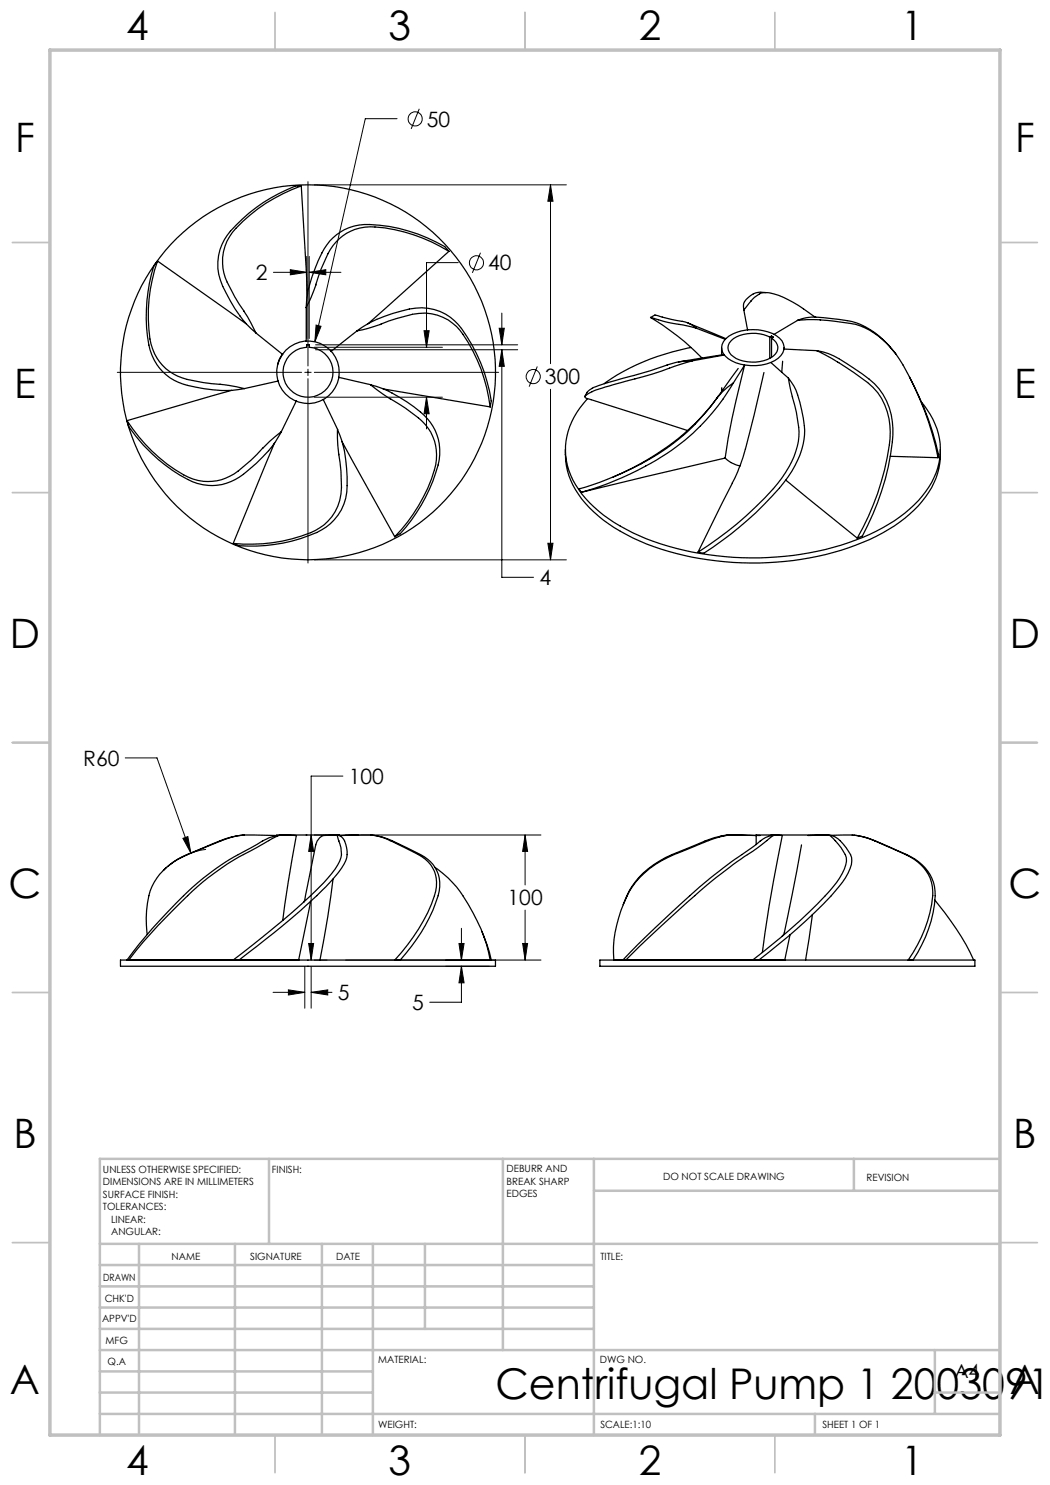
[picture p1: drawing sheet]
<svg xmlns="http://www.w3.org/2000/svg" width="210mm" height="297mm" viewBox="0 0 210 297" stroke-linecap="round" stroke-linejoin="round" font-family="sans-serif">
<g fill="none" stroke="#000" stroke-width=".2">
<path d="M61.6 36.3v36.9M62.9 37h50.4M79.4 23.7h-6.3l-10.1 44.7M83.9 21.8l-1.7 4M110.1 37v35.7M110.1 37l.5 3.2h-1zM54.7 54.5h6.6M58.1 53.9l3.2 .6-3.2 .5zM61.3 51.3v16.4M61.8 51.3v16.4M61.8 54.5h6.4M61.8 54.5l3.4-.6v1.1z"/>
<path d="M91.7 52.5h-6.4v17M96.1 50.5l-1.6 4.1M23.5 74.5h36.8M61 74.5h1.2M61.6 73.8v1.3M61.6 75.7v36.9M62.9 79.4h25.6M62.9 69.5h25.6M62.9 74.5h36.8M63.1 69h40.4M63.1 70h40.4M63.2 65l1 .3-1.2 3.1z"/>
<path d="M84.8 66.1h1l-.5 3.4zM85.3 79.4v6.4M85.3 79.4l.5 3.4h-1zM99.8 65.6h1.1l-.5 3.4zM100.4 70v45.5h6.3M100.4 62.6v6.4M100.4 70l.5 3.3h-1.1zM107.5 73.3l-1.7 4M110.1 77.9v34.1M62.9 112h50.4M109.6 108.7h1l-.5 3.3zM25 151.6h6.4l6.8 19"/>
<path d="M68.6 155.2h-6.4v36.8M36.6 167.7l1-.4 .6 3.3zM41.2 169.9l-2.7 .6M62.2 167l.5 3.3h-1zM62.9 167h2.5M69.1 167h39.1M105 167v10M105 167l.5 3.3h-1zM54.6 198.5h6.4M57.7 198l3.3 .5-3.3 .5zM61 193.3v8.3M61.7 188.7h1l-.5 3.3z"/>
<path d="M62.2 193.3v8.3M62.2 198.5h4.2M62.2 198.5l3.3-.5v1zM62.9 192h2.5M69.1 192h39.1M89.1 193.2h8.7M91.8 188.7h1l-.5 3.3zM92.3 193.2v7.2h-6.4M92.3 185.7v6.3M92.3 193.2l.5 3.4h-1zM104.5 188.7h1l-.5 3.3zM105 182v10"/>
<circle cx="83" cy="23.8" r="1.41"/>
<circle cx="95.3" cy="52.6" r="1.4"/>
<circle cx="106.6" cy="75.3" r="1.41"/>
</g>
<g fill="none" stroke="#c0c0c0" stroke-width=".35">
<path d="M55 2.5v7.5M105 2.5v7.5M155 2.5v7.5M2.5 48.5h7.5M200 48.5h7.5M2.5 98.5h7.5M200 98.5h7.5M2.5 148.5h7.5M200 148.5h7.5M2.5 198.5h7.5M200 198.5h7.5M2.5 248.5h7.5"/>
<path d="M200 248.5h7.5M55 287v7.5M105 287v7.5M155 287v7.5"/>
</g>
<g fill="none" stroke="#c0c0c0" stroke-width=".5">
<path d="M53.8 231.8v17M100.6 231.8v38.2M118.8 231.8v55.2M118.8 238.2h81.2M170.8 231.8v6.4M200 231.8h-180v55.2M20 248.8h180M20 257.3h98.8M20 253h98.8M27.8 248.8v38.2M47 248.8v38.2M64.4 248.8v38.2"/>
<path d="M74.6 248.8v38.2M85 248.8v17M20 265.8h98.8M20 261.5h98.8M20 278.5h54.6M20 274.3h54.6M20 270h180M187 278.5h13M187 270v12.8M20 282.8h180M163 282.8v4.2"/>
</g>
<path d="M10 10h190v277h-190z" fill="none" stroke="#c0c0c0" stroke-width=".7"/>
<path d="M92.3 193.2l.5 3.4h-1zM91.8 188.7h1l-.5 3.3zM104.5 188.7h1l-.5 3.3zM105 167l.5 3.3h-1zM61.7 188.7h1l-.5 3.3zM62.2 167l.5 3.3h-1zM57.7 198l3.3 .5-3.3 .5zM62.2 198.5l3.3-.5v1zM36.6 167.7l1.6 2.9-.6-3.3zM109.6 108.7h1l-.5 3.3zM110.1 37l.5 3.2h-1zM58.1 53.9l3.2 .6-3.2 .5zM61.8 54.5l3.4-.6v1.1zM99.8 65.6h1.1l-.5 3.4zM100.4 70l.5 3.3h-1.1zM85.3 79.4l.5 3.4h-1zM84.8 66.1h1l-.5 3.4zM63.2 65l-.2 3.4 1.2-3.1z" fill="#000"/>
<g fill="none" stroke="#000" stroke-width=".25">
<path d="M60.3 37.2a30.7 30.7 0 0 0-14.4 10.1 9.4 9.4 0 0 0-.5 9.1 46.9 46.9 0 0 0 4.1 7l1.7 3.2M60.3 37.2a4.7 4.7 0 0 0-2.9 .8 29.9 29.9 0 0 0-12.5 9.9 10.3 10.3 0 0 0 .4 10.9 22 22 0 0 0 5.9 7.8M60.3 37.2l1.2 21.7M31.5 52.2a32.2 32.2 0 0 0-1.3 16.6 9.6 9.6 0 0 0 7.2 7.1 46.6 46.6 0 0 0 7.6 1.1l3.9 .7M31.5 52.2a4.7 4.7 0 0 0-1.2 2.7 32.9 32.9 0 0 0-.3 15.1 10.4 10.4 0 0 0 9.2 7.4 22.6 22.6 0 0 0 9.7 .3M31.5 52.2l17.8 12.6M89.8 50.3a30.8 30.8 0 0 0-16.8-4.9 9.4 9.4 0 0 0-7.4 5.4 51.7 51.7 0 0 0-2.9 7.5l-1.5 3.2M89.8 50.3a5.4 5.4 0 0 0-2.6-1.9 29.8 29.8 0 0 0-15.4-3.4 9.9 9.9 0 0 0-7.4 5.6 25.7 25.7 0 0 0-3.2 10.9M89.8 50.3l-16.2 14.5M153.2 58.5a3.8 3.8 0 0 0-4.5 2.5l.1 1M46.4 78.1l-21 6M51.2 66.6l5.4 4.3"/>
<path d="M55.7 76.2l-6.8 1.5M56.5 70.8l-.6 1-.4 1.2M57.9 71.1a5 5 0 0 1 3.4-1.6v-.5h.5v.5a5 5 0 0 1 4.6 6.3 5 5 0 0 1-7.3 3 5 5 0 0 1-1.2-7.7zM61.2 61.5v6.8M64.6 79.9l2.9 6M67.7 75.5l6.4 1.4M71.4 66.2l2.2-.5 2.4-.8a28.8 28.8 0 0 1 9.1-2.3 9.3 9.3 0 0 1 7.5 4.2 32.1 32.1 0 0 1 5.4 14.6M71.4 66.2a25.1 25.1 0 0 1 13-4.6 10.3 10.3 0 0 1 9 5.7 30.7 30.7 0 0 1 4.8 13.2l-.2 .9M71.4 66.2l-5.2 4.1M74.1 76.9a46.4 46.4 0 0 0 6.9 4.7 14.9 14.9 0 0 1 5.1 4.8 10.4 10.4 0 0 1 .2 9.4 33.7 33.7 0 0 1-7.3 11.5M74.1 76.9a26.4 26.4 0 0 1 12 7.6 10.3 10.3 0 0 1 1 10.1 33.4 33.4 0 0 1-7.1 12.1l-1 .6M76.6 77.8l21.4 3.6"/>
<path d="M117.5 79.7a14 14 0 0 0-3.3 15.4 22.5 22.5 0 0 0 9.9 10.1 54 54 0 0 0 26 6.4 55.6 55.6 0 0 0 26.4-6 23 23 0 0 0 10.7-11 13.7 13.7 0 0 0-2.9-14.1M118.2 79.9l19.3 6.2M130.1 63.5l2.5 1.5a51.9 51.9 0 0 1 7.8 6.6M130.1 63.5l.9-.5 3.3 .9 2.2 .4a5.9 5.9 0 0 1 2.8 1.3M130.1 63.5l.4 .1a35.2 35.2 0 0 0 6.8 1.6l2 .4M137.5 64.6l7.7 3.1M138.2 69.5a43.7 43.7 0 0 0-17.3 7.2M138.4 72.2l-1.2 .3a205.8 205.8 0 0 1-16.1 4.9 8.5 8.5 0 0 0-4.1 1.9l.3 .4 1 .2M138.4 72.2a15.9 15.9 0 0 0-6.7 1.4l-9.4 2.7a10.5 10.5 0 0 0-4.9 2.2l-.4 .8M139.3 65.6l5.8 2.3M143.7 79.2a49.3 49.3 0 0 1-21.1 16.2M143.7 79.2v.1"/>
<path d="M144.3 69.5v1.5M144.3 77.8v.5M144.4 77.5v.7M144.6 70.9l-8.9 1.5M144.8 71l-6.4 1.2M145.2 67.7a9.1 9.1 0 0 1 10.7-.1 2.46 2.46 0 0 1-.3 4 9.3 9.3 0 0 1-9.9 .2 2.45 2.45 0 0 1-.5-4.1zM146.7 76.6a43.4 43.4 0 0 1-19.1 17.4 58.9 58.9 0 0 1-11.3 4.5M146.7 76.6l2.2-3.5-.9 3.6a139 139 0 0 0-3 14.9M146.7 76.6a14.7 14.7 0 0 0-4.4 4.5 44.9 44.9 0 0 1-19.3 14.1l-3.1 1.3-4.1 1.3 .5 .7M147.6 73.7l-3.9 5.6M148.8 62a10.7 10.7 0 0 1 3.5-3.4 10 10 0 0 1 6.4 1.9l4.3 2.9M148.8 62l.7 4"/>
<path d="M152.8 74.5l-2.9 12-1.3 5-.6 1.7-1.1 2.5-7.3 14.8M154 67.4v4.3M154.2 72.5l3.5 3.1M154.3 67.2l.4 .2-.4 .2a2.11 2.11 0 0 1 1.3 2.1 2.11 2.11 0 0 1-1.5 1.9 7.6 7.6 0 0 1-7.4-.3 2.03 2.03 0 0 1 0-3.6 7.8 7.8 0 0 1 7.3-.3M154.3 67.2l-.3 .2M154.3 67.2v4.3M156.5 72.2l-.1 2.2M156.8 69.5v.3l6.5 .3M157.7 75.6v.1a12.6 12.6 0 0 1 2.6 6.4 14.3 14.3 0 0 1-1.9 12.2 60.1 60.1 0 0 1-14.1 13.9l-3.5 2.4-1.2-.1M157.7 75.6l.8 3.9a19.5 19.5 0 0 1 1.2 8.8 19.6 19.6 0 0 1-5 9.4 71 71 0 0 1-15.1 12.8M159.5 64.1a9.2 9.2 0 0 1 5.2-.6l3.1 .4a15.5 15.5 0 0 1 11.2 6.6l.2 .4M159.5 64.1a28.1 28.1 0 0 1 7.6 .2 15.4 15.4 0 0 1 12.8 7.6 62.4 62.4 0 0 1 7.7 19.6"/>
<path d="M159.5 64.1l-4.7 2.8M163.3 70.1a46.8 46.8 0 0 1 7.4 4.4 14.2 14.2 0 0 1 6.3 6.5 16.2 16.2 0 0 1 .4 10.5 51.8 51.8 0 0 1-6 16.1M163.3 70.1h.1a13.5 13.5 0 0 1 5.9 2.6 30.1 30.1 0 0 1 6.5 5.1 14.1 14.1 0 0 1 2.7 10.6 52.7 52.7 0 0 1-6 18.8l-1.1 .4M181.9 75.4a59.2 59.2 0 0 1 5.8 15.6l-.1 .5M25.4 84.1a30.9 30.9 0 0 0 13.2 11.7 9.5 9.5 0 0 0 9.1-1.6l2.5-2.1 3.7-3.8 2.4-2M25.4 84.1l.2 .9a30.2 30.2 0 0 0 13.9 11.7 10.3 10.3 0 0 0 10.5-2.9 21.9 21.9 0 0 0 6.3-7.5M54.9 88.5l-8.3 20.2M59.3 80.2l-3 6.1M67.5 85.9v1.7l.2 3.1a27.2 27.2 0 0 1 .2 9.4 10.1 10.1 0 0 1-7.6 7.1 33.2 33.2 0 0 1-13.7 1.5M67.5 85.9a25 25 0 0 1 1.6 13.8 10.5 10.5 0 0 1-7.4 7.4 31.3 31.3 0 0 1-14.2 1.9l-.9-.3M68.4 88.3l10.6 19M113.1 89.9a15.6 15.6 0 0 0 5.7 12.5 39.1 39.1 0 0 0 18 8.7 61 61 0 0 0 37.1-3.2 26.7 26.7 0 0 0 12.4-10.4 13.9 13.9 0 0 0 1.8-7.6"/>
<path d="M145 91.6l1.2 .9 1.8 .7M145 91.6l-28.7 6.9M157.2 96l14.2 11.6M178 91.3l9.6 .2M33.3 173.5l-.6 .6M48.9 167a22.6 22.6 0 0 0-8.3 2.6 23.2 23.2 0 0 0-6.5 3.2l-.5 .4M48.9 167h-.1a25.2 25.2 0 0 0-7.9 2.5l-1.7 .7a14.4 14.4 0 0 0-8.8 7.1 19.6 19.6 0 0 0-.9 9.6M48.9 167l6.6 .1M55.4 167v.1M56.3 167l-1.3 .4-2.5 1.4a64.7 64.7 0 0 0-9 5.4 65.6 65.6 0 0 0-10.4 9.4l-4.4 4.7-2.9 3.7M56.3 167l3 .1-1.7 9.3-1 7.7M56.3 167a9.3 9.3 0 0 0-4.9 1.9 56.8 56.8 0 0 0-18 13.6l-4.4 4.9-3.6 4.6"/>
<path d="M61.2 167h.1M66.6 175.8a206.3 206.3 0 0 1-2.6 16.2M67.5 167l-2.9 .1a2.53 2.53 0 0 0-1.5 1.9l-2.2 11.1-.2 .3M67.5 167a2.63 2.63 0 0 1 1.8 2.5 4.6 4.6 0 0 1-1 4.2 69 69 0 0 1-11.7 11.4l-8.8 6.9M67.5 167l.2 1.1a5 5 0 0 1-.7 5.7 73.9 73.9 0 0 1-12.5 12l-7.9 6.2M71.7 167l-3.9 .1M74.3 167a19.1 19.1 0 0 1 7.1 2.5l1.4 .7a7.5 7.5 0 0 1 5 5.3 8.4 8.4 0 0 1-.7 5 34.9 34.9 0 0 1-7.1 11.5h-1a35.3 35.3 0 0 0 8.1-13.7 6.3 6.3 0 0 0-3.4-7.4l-4-2a12.5 12.5 0 0 0-7.1-1.9h-17.2M87 173.5a22.5 22.5 0 0 1 7.6 9 30.3 30.3 0 0 1 3.4 9.5h.2l-.3-1.5-1.5-4.1M146.1 167l-1.2 .1a86.4 86.4 0 0 0-12.6 5.1 16.5 16.5 0 0 0-8.1 9.9l-.5 1.5a20.9 20.9 0 0 0-.9 8.4M146.1 167l5.9 .1M146.1 167a17 17 0 0 0-6.8 1.9 40.5 40.5 0 0 0-8.6 4.1 15.4 15.4 0 0 0-6.1 7.9M151.2 167.1l-4-.1a8.8 8.8 0 0 0-3.4 .4"/>
<path d="M154.2 167h.4M155 167l-.8 .4a67.1 67.1 0 0 1-7.5 5.5 210.4 210.4 0 0 0-21.5 19.1M155 167l1.5 .1-1 4.7a263.6 263.6 0 0 0-3 18.7M155 167a5.7 5.7 0 0 0-3.8 1.9 125.7 125.7 0 0 0-18.7 15.3l-5 4.7-2.9 3.1M160.3 169l-3.4 17.4-.5 .9M163.7 167h-12.5v1.9M165.5 167h-1.8M165.7 167a10.5 10.5 0 0 1 3.6 4.5 7.6 7.6 0 0 1-2 5 97.1 97.1 0 0 1-16.8 15.5M165.7 167h.1a5.1 5.1 0 0 1 3.4 2.5 3.8 3.8 0 0 1 1.1 3.4 13.3 13.3 0 0 1-3.3 5.3 107.5 107.5 0 0 1-15.2 13.8M165.7 167l-4.1 .1M166.1 167.1l2.5-.1a15.1 15.1 0 0 1 8 1.9 28.4 28.4 0 0 1 7 3.5 7.9 7.9 0 0 1 2.7 8.4 27.7 27.7 0 0 1-4.7 11.2h1a25.1 25.1 0 0 0 4.4-13.8 8.8 8.8 0 0 0-5.7-7.3l-6.4-2.8-2.4-.8M170.7 167l.3 .1"/>
<path d="M171.2 167.1l1.2 .2M24.1 192h75v1.2h-75zM25.4 192h.4M25.4 192h12.5M25.8 192h20.8M46.6 192h1.2M47.8 192h11.9M59 192h.7M62.1 180.3l-2.4 11.7M120 192h75v1.2h-75zM122.8 192h.4M122.8 192h1.8"/>
<path d="M124.6 192h.6M125.2 192h25.3M150.5 192h1.3M151.8 192h5.2M156.2 192h.8M158 186.9l-1 5.1M162.5 183l-1.4 9M187 180a54.5 54.5 0 0 1 7.7 12"/>
<circle cx="61.6" cy="74.5" r="6.3"/>
<circle cx="61.6" cy="74.5" r="37.5"/>
</g>
<text font-size="8.5" x="99.1" y="279.7">Centrifugal Pump 1 2003091</text>
<g font-size="8.1">
<text x="25.2" y="8">4</text>
<text x="77.7" y="8">3</text>
<text x="127.7" y="8">2</text>
<text x="180.2" y="8">1</text>
<text x="3" y="30.4">F</text>
<text x="203" y="30.4">F</text>
<text x="2.8" y="79.6">E</text>
<text x="202.8" y="79.6">E</text>
<text x="2" y="129.6">D</text>
<text x="202" y="129.6">D</text>
<text x="1.7" y="179.6">C</text>
<text x="201.7" y="179.6">C</text>
<text x="2.7" y="229.6">B</text>
<text x="202.7" y="229.6">B</text>
<text x="2" y="278.9">A</text>
<text x="202" y="278.9">A</text>
<text x="25.2" y="295">4</text>
<text x="77.7" y="295">3</text>
<text x="127.7" y="295">2</text>
<text x="180.2" y="295">1</text>
</g>
<g font-size="4.2">
<text x="85.4" y="25.3">50</text>
<text x="51.2" y="56">2</text>
<text x="97.6" y="54.1">40</text>
<text x="109" y="76.9">300</text>
<text x="107.9" y="117">4</text>
<text x="16.6" y="153.2">R60</text>
<text x="69.8" y="156.8">100</text>
<text x="101.5" y="181.1">100</text>
<text x="67.6" y="200.1">5</text>
<text x="82.4" y="202">5</text>
</g>
<text font-size="3.9" x="190.9" y="275.5">A4</text>
<g font-size="2">
<text x="20.6" y="234.6">UNLESS OTHERWISE SPECIFIED:</text>
<text x="20.6" y="237.1">DIMENSIONS ARE IN MILLIMETERS</text>
<text x="20.6" y="239.6">SURFACE FINISH:</text>
<text x="54.4" y="234.6">FINISH:</text>
<text x="101.3" y="234.5">DEBURR AND</text>
<text x="101.3" y="237">BREAK SHARP</text>
<text x="101.3" y="239.5">EDGES</text>
<text x="132.6" y="236">DO NOT SCALE DRAWING</text>
<text x="173.3" y="236.2">REVISION</text>
<text x="20.6" y="242.1">TOLERANCES:</text>
<text x="22.2" y="244.6">LINEAR:</text>
<text x="22.2" y="247.1">ANGULAR:</text>
<text x="34.3" y="252">NAME</text>
<text x="50" y="251.9">SIGNATURE</text>
<text x="67.2" y="251.9">DATE</text>
<text x="120.1" y="251.9">TITLE:</text>
<text x="20.6" y="256.1">DRAWN</text>
<text x="20.9" y="260.3">CHK'D</text>
<text x="20.4" y="264.4">APPV'D</text>
<text x="21.1" y="268.8">MFG</text>
<text x="21.5" y="273">Q.A</text>
<text x="75.6" y="272.5">MATERIAL:</text>
<text x="120" y="272.5">DWG NO.</text>
<text x="75.6" y="285.5">WEIGHT:</text>
<text x="120.1" y="285.6">SCALE:1:10</text>
<text x="164.5" y="285.6">SHEET 1 OF 1</text>
</g>
</svg>
